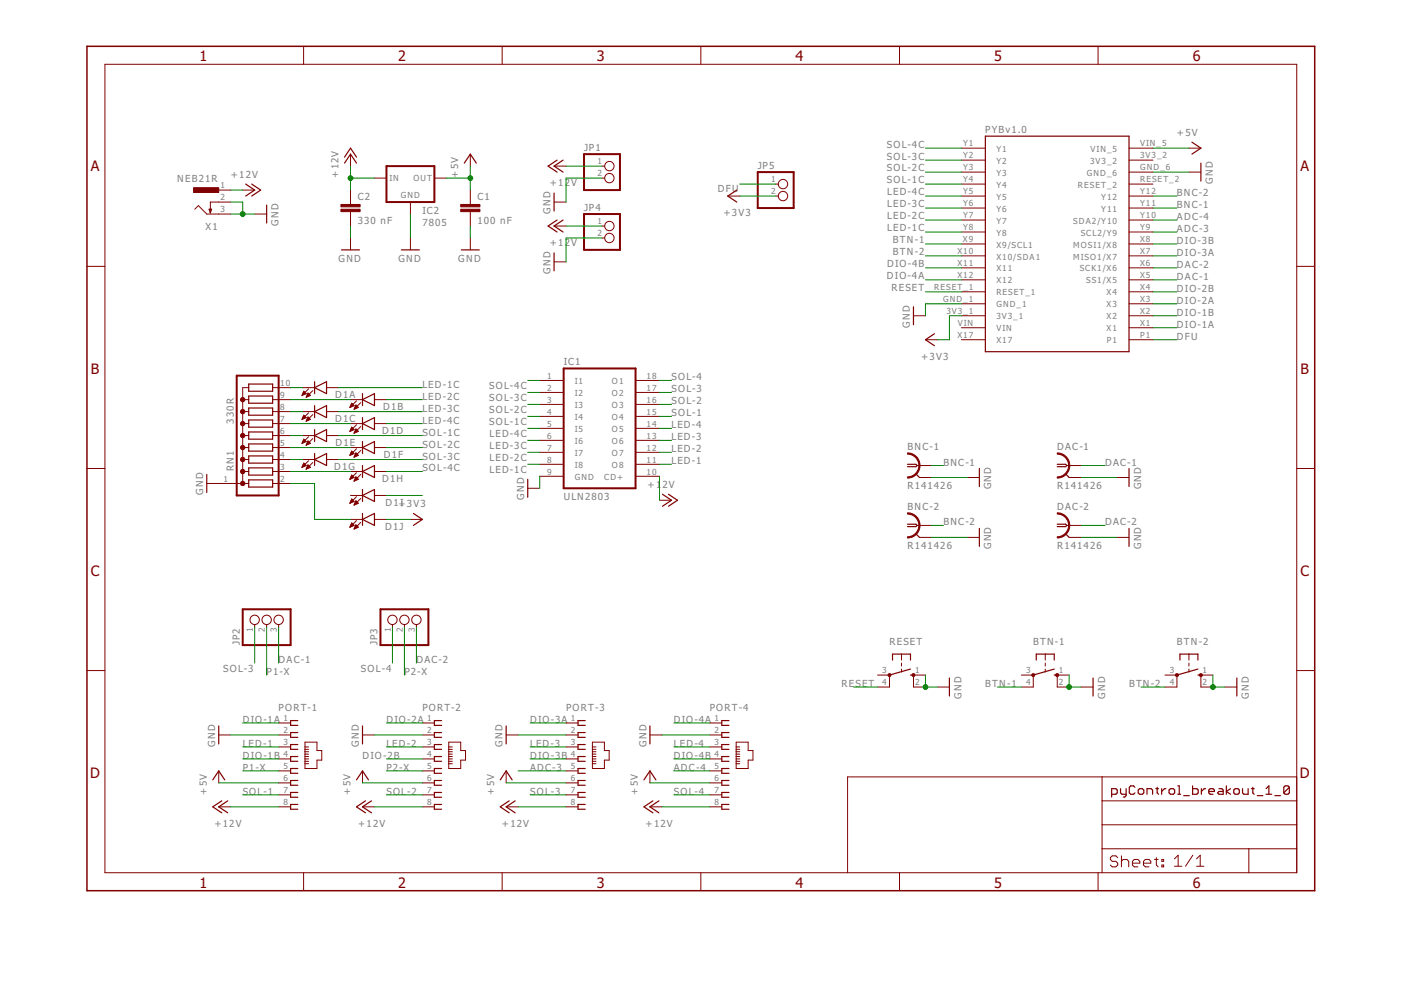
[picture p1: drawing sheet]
<svg xmlns="http://www.w3.org/2000/svg" width="297mm" height="210mm" viewBox="0 0 297 210" stroke-linecap="round" stroke-linejoin="round" font-family="sans-serif">
<g fill="none" stroke="#800000" stroke-width=".25">
<path d="M52.1 39l1.9 1.3-1.9 1.3M53.4 39l1.9 1.3-1.9 1.3M73 34.6l1.3-1.9 1.3 1.9M73 33.3l1.3-1.9 1.3 1.9M98.4 34.6l1.3-1.9 1.3 1.9M118.1 34l-1.9 1.2 1.9 1.3M119.4 34l-1.9 1.2 1.9 1.3M208.9 28.9h30.5v45.7h-30.5zM252.7 30.1l1.9 1.3-1.9 1.3M254.6 34.6v3.8M44.3 44.4h.6l-.3 .7zM56.5 43.5v3.8"/>
<path d="M72.4 53h3.8M85.1 53h3.8M97.8 53h3.8M117.5 40.9v3.8M117.5 53.6v3.8M118.1 46.7l-1.9 1.2 1.9 1.3M119.4 46.7l-1.9 1.2 1.9 1.3M156.2 40.3l-1.9 1.3 1.9 1.2M193.7 65v3.9M198.1 70.8l-1.9 1.2 1.9 1.3M52.7 81.4h5.1v1.6h-5.1zM52.7 84h5.1v1.5h-5.1z"/>
<path d="M52.7 86.5h5.1v1.5h-5.1zM52.7 89h5.1v1.6h-5.1zM52.7 91.6h5.1v1.5h-5.1zM52.7 94.1h5.1v1.6h-5.1zM52.7 96.7h5.1v1.5h-5.1zM52.7 99.2h5.1v1.5h-5.1zM66.7 82.2l2.5-1.3v2.6zM66.7 80.9v2.6M66.7 86v2.5M66.7 91.1v2.5M66.7 96.2v2.5M66.7 87.3l2.5-1.3v2.5z"/>
<path d="M66.7 92.4l2.5-1.3v2.5zM66.7 97.4l2.5-1.2v2.5zM76.9 84.7l2.5-1.2v2.5zM76.9 83.5v2.5M76.9 88.5v2.6M76.9 93.6v2.6M76.9 98.7v2.5M76.9 89.8l2.5-1.3v2.6zM76.9 94.9l2.5-1.3v2.6zM76.9 100l2.5-1.3v2.5zM192.4 98.4h1.8l.2 .3-.2 .3h-1.8M207.6 99.3v3.8"/>
<path d="M224.2 98.4h1.7l.3 .3-.3 .3h-1.7M239.4 99.3v3.8M43.8 100.6v3.8M52.7 101.7h5.1v1.6h-5.1zM76.9 103.8v2.5M76.9 108.9v2.5M76.9 105.1l2.5-1.3v2.5zM76.9 110.1l2.5-1.2v2.5zM87.7 108.9l1.9 1.2-1.9 1.3M111.9 101.6v3.8M140.5 104.8l1.9 1.3-1.9 1.2M141.7 104.8l1.9 1.3-1.9 1.2"/>
<path d="M192.4 111.1h1.8l.2 .3-.2 .3h-1.8M194.2 100.5l.7 .7M194.2 113.2l.7 .7M207.6 112v3.8M224.2 111.1h1.7l.3 .3-.3 .3h-1.7M225.9 100.5l.8 .7M225.9 113.2l.8 .7M239.4 112v3.8M189.2 140v-1.3h3.8v1.3M219.7 140v-1.3h3.8v1.3M250.2 140v-1.3h3.8v1.3M46.4 153.9v3.8"/>
<path d="M63.1 152.8h-1.5v1h1.5M63.1 155.3h-1.5v1h1.5M63.1 157.9h-1.5v1h1.5M76.9 153.9v3.8M93.6 152.8h-1.5v1h1.5M93.6 155.3h-1.5v1h1.5M93.6 157.9h-1.5v1h1.5M107.3 153.9v3.8M124.1 152.8h-1.5v1h1.5M124.1 155.3h-1.5v1h1.5M124.1 157.9h-1.5v1h1.5M137.8 153.9v3.8"/>
<path d="M154.6 152.8h-1.6v1h1.6M154.6 155.3h-1.6v1h1.6M154.6 157.9h-1.6v1h1.6M193 143.1h.7M193 141.9l-4.4 1.2M201.3 143.8v3.8M223.5 143.1h.7M223.5 141.9l-4.4 1.2M231.8 143.8v3.8M254 143.1h.6M254 141.9l-4.5 1.2M262.2 143.8v3.8"/>
<path d="M45.1 165.4l1.3-2 1.2 2M47 169.8l-1.9 1.3 1.9 1.2M48.3 169.8l-1.9 1.3 1.9 1.2M63.1 160.4h-1.5v1h1.5M63.1 162.9h-1.5v1.1h1.5M63.1 165.5h-1.5v1h1.5M63.1 168h-1.5v1h1.5M63.1 170.6h-1.5v1h1.5M75.6 165.4l1.3-2 1.2 2M77.5 169.8l-1.9 1.3 1.9 1.2M78.8 169.8l-1.9 1.3 1.9 1.2M93.6 160.4h-1.5v1h1.5"/>
<path d="M93.6 162.9h-1.5v1.1h1.5M93.6 165.5h-1.5v1h1.5M93.6 168h-1.5v1h1.5M93.6 170.6h-1.5v1h1.5M106.1 165.4l1.2-2 1.3 2M107.9 169.8l-1.8 1.3 1.8 1.2M109.2 169.8l-1.9 1.3 1.9 1.2M124.1 160.4h-1.5v1h1.5M124.1 162.9h-1.5v1.1h1.5M124.1 165.5h-1.5v1h1.5M124.1 168h-1.5v1h1.5M124.1 170.6h-1.5v1h1.5"/>
<path d="M136.5 165.4l1.3-2 1.3 2M138.4 169.8l-1.9 1.3 1.9 1.2M139.7 169.8l-1.9 1.3 1.9 1.2M154.6 160.4h-1.6v1h1.6M154.6 162.9h-1.6v1.1h1.6M154.6 165.5h-1.6v1h1.6M154.6 168h-1.6v1h1.6M154.6 170.6h-1.6v1h1.6M235.7 168.4h.9l.3-.3v-.6l-.3-.3h-.9v1.8M237.6 167.2v.9l.3 .3h.9M238.8 167.2v1.5l-.3 .3h-.3M240.6 166.9l-.3-.3h-.6l-.3 .3v1.2l.3 .3h.6l.3-.3"/>
<path d="M241.6 167.2h.6l.3 .3v.6l-.3 .3h-.6l-.3-.3v-.6zM243.2 168.4v-1.2h.9l.3 .3v.9M245 167.2h.6M245.3 166.9v1.2l.3 .3M246.3 167.2v1.2M247.2 167.2h-.3l-.6 .6M248.2 167.2h.6l.2 .3v.6l-.2 .3h-.6l-.3-.3v-.6zM249.7 168.4h.6M249.7 166.6h.3v1.8M251 168.7h1.2M252.9 166.6v1.8h.8l.3-.3v-.6l-.3-.3h-.8M254.7 167.2v1.2"/>
<path d="M255.6 167.2h-.3l-.6 .6M256.3 167.8h1.2v-.3l-.3-.3h-.6l-.3 .3v.6l.3 .3h.6M258.4 167.2h.6l.3 .3v.9h-.9l-.3-.3 .3-.3h.9M260 166.6v1.8M260.9 167.2l-.9 .6 .9 .6M261.9 167.2h.6l.3 .3v.6l-.3 .3h-.6l-.3-.3v-.6zM263.4 167.2v.9l.3 .3h.9v-1.2M265.3 167.2h.6M265.6 166.9v1.2l.3 .3M266.6 168.7h1.2M268.4 168.4h1.2M268.4 167.2l.6-.6v1.8"/>
<path d="M270.3 168.7h1.2M273.4 166.9v1.2l-.3 .3h-.6l-.3-.3M273.4 166.9l-.3-.3h-.6l-.3 .3v1.2M273.4 166.9l-1.2 1.2"/>
</g>
<g fill="none" stroke="#800000" stroke-width=".21">
<path d="M22.2 13.6h252.7v171.4h-252.7zM64.4 9.8v3.8M106.5 9.8v3.8M148.6 9.8v3.8M190.7 9.8v3.8M232.8 9.8v3.8M74.3 32.7v2.5M79.4 37.8h2.5M92.1 37.8h2.5M99.7 32.7v2.5M117.5 35.2h2.5M127.6 37.8h.6"/>
<path d="M127.6 35.2h.6M164.5 39h.5M203.8 31.4h5.1M203.8 36.5h5.1M203.8 39h5.1M203.8 34h5.1M239.4 31.4h5.1M239.4 36.5h5.1M239.4 39h5.1M239.4 34h5.1M252.1 31.4h2.5M252.1 36.5h2.5"/>
<path d="M18.4 56.5h3.8M41.3 44.4l.8-.8 1.7 1.8h5.1M46.4 40.3h2.5M48.9 42.8h-4.3v2.3M51.5 40.3h2.5M54 45.4h2.5M74.3 40.3v3M74.3 44.9v3M74.3 50.5v2.5M87 42.8v2.6M87 50.5v2.5M99.7 40.3v3"/>
<path d="M99.7 44.9v3M99.7 50.5v2.5M117.5 42.8h2.5M117.5 47.9h2.5M117.5 55.5h2.5M127.6 47.9h.6M127.6 50.5h.6M154.3 41.6h2.5M164.5 41.6h.5M203.8 41.6h5.1M203.8 46.7h5.1M203.8 49.2h5.1"/>
<path d="M203.8 51.7h5.1M203.8 54.3h5.1M203.8 56.8h5.1M203.8 59.3h5.1M203.8 44.1h5.1M239.4 41.6h5.1M239.4 46.7h5.1M239.4 49.2h5.1M239.4 51.7h5.1M239.4 54.3h5.1M239.4 56.8h5.1M239.4 59.3h5.1"/>
<path d="M239.4 44.1h5.1M274.9 56.5h3.8M193.7 67h2.5M196.2 72h2.6M203.8 67h5.1M203.8 72h5.1M203.8 61.9h5.1M203.8 64.4h5.1M203.8 69.5h5.1M239.4 67h5.1M239.4 72h5.1M239.4 61.9h5.1"/>
<path d="M239.4 64.4h5.1M239.4 69.5h5.1M18.4 99.3h3.8M51.5 84.7h1.2M51.5 87.3h1.2M51.5 89.8h1.2M51.5 92.4h1.2M51.5 94.9h1.2M51.5 97.4h1.2M51.5 100h1.2M52.7 82.2h-1.2v20.3M57.8 82.2h3.8"/>
<path d="M57.8 84.7h3.8M57.8 87.3h3.8M57.8 89.8h3.8M57.8 92.4h3.8M57.8 94.9h3.8M57.8 97.4h3.8M57.8 100h3.8M64 99.1h.1M64.1 83.8h.1M64.1 88.8h.2M64.1 93.9h.2M64.1 99h.2"/>
<path d="M64.1 83.6h.4M64.1 88.7h.4M64.1 93.8h.5M64.1 98.8h.5M64.2 82.2h2.5M64.2 83.5h.6M64.2 87.3h2.5M64.2 92.4h2.5M64.2 97.4h2.5M64.2 98.7h.7M64.2 88.6h.6M64.2 93.6h.7"/>
<path d="M64.2 83.4h.7M64.2 88.5h.6M64.2 93.5h.6M64.2 98.6h.6M64.3 83.3h.4M64.3 88.3h.4M64.3 93.4h.4M64.3 98.5h.4M64.3 83.2h.3M64.3 88.2h.3M64.3 93.3h.3M64.3 98.4h.3"/>
<path d="M64.4 83h.1M64.4 88.1h.1M64.4 93.2h.1M64.4 98.2h.1M64.4 83l.5 .5-.9 .3zM64.4 88l.5 .5-.9 .4zM64.4 93.1l.5 .5-.9 .4zM64.4 98.2l-.4 .9M64.4 98.2l.5 .5-.9 .4M64.9 94.4h.1M64.9 99.4h.1M65 84.1h.2"/>
<path d="M65 89.2h.2M65 94.3h.2M65 99.3h.3M65 84h.4M65 89.1h.5M65 94.1h.5M65 99.2h.5M65.1 83.9h.6M65.1 88.9h.6M65.1 94h.7M65.1 99.1h.7M65.1 83.8h.6"/>
<path d="M65.1 88.8h.6M65.1 93.9h.6M65.1 99h.6M65.2 83.6h.4M65.2 88.7h.4M65.2 93.8h.4M65.2 98.8h.4M65.2 83.5h.3M65.2 88.6h.3M65.2 98.7h.2M65.2 93.6h.2M65.3 83.4h.1"/>
<path d="M65.3 88.5h.1M65.3 93.5h.1M65.3 98.6h.1M65.3 83.3l.5 .5-.9 .4zM65.3 88.4l.5 .5-.9 .4zM65.3 93.5l.5 .5-.9 .4zM65.3 98.6l-.4 .9M65.3 98.6l.5 .5M65.4 82.4l-1.4 1.4M65.4 87.5l-1.4 1.4M65.4 92.6l-1.4 1.4M65.4 97.7l-1.4 1.4"/>
<path d="M65.8 99.1l-.9 .4M66.3 82.8l-1.4 1.4M66.3 87.9l-1.4 1.4M66.3 93l-1.4 1.4M66.3 98.1l-1.4 1.4M69.2 82.2h2.6M69.2 87.3h2.6M69.2 92.4h2.6M69.2 97.4h2.6M74.2 86.3h.2M74.2 91.4h.2M74.2 96.4h.3"/>
<path d="M74.3 86.2h.4M74.3 91.2h.4M74.3 96.3h.4M74.3 84.7h2.6M74.3 86h.7M74.3 89.8h2.6M74.3 94.9h2.6M74.3 100h2.6M74.3 91.1h.7M74.3 96.2h.7M74.4 85.9h.6M74.4 91h.6"/>
<path d="M74.4 96.1h.6M74.4 85.8h.5M74.4 90.9h.5M74.4 95.9h.4M74.5 85.7h.3M74.5 90.8h.2M74.5 95.8h.2M74.5 85.6h.1M74.5 90.6h.1M74.5 95.7h.1M74.6 85.5l.5 .5-.9 .4zM74.6 90.6l.5 .5-.9 .4z"/>
<path d="M74.6 95.7l.5 .5-.9 .3zM75.1 91.8h.1M75.1 96.9h.1M75.1 86.7h.2M75.1 91.7h.3M75.1 96.8h.3M75.2 86.5h.4M75.2 91.6h.4M75.2 96.7h.5M75.2 86.4h.7M75.2 91.5h.7M75.2 96.5h.7"/>
<path d="M75.3 86.3h.6M75.3 91.4h.6M75.3 96.4h.5M75.3 86.2h.5M75.3 91.2h.4M75.3 96.3h.4M75.4 86h.2M75.4 91.1h.2M75.4 96.2h.2M75.4 85.9h.1M75.4 91h.1M75.4 96.1h.1"/>
<path d="M75.5 85.9l.5 .5-.9 .4zM75.5 91l.5 .5-.9 .3zM75.5 96l-.4 .9M75.5 96l.5 .5M75.6 85l-1.4 1.4M75.6 90.1l-1.4 1.4M75.6 95.1l-1.4 1.4M76 96.5l-.9 .4M76.5 85.4l-1.4 1.4M76.5 90.4l-1.4 1.4M76.5 95.5l-1.4 1.4M79.4 84.7h2.5"/>
<path d="M79.4 89.8h2.5M79.4 94.9h2.5M79.4 100h2.5M114.4 90.8h5.1M114.4 80.7h5.1M114.4 83.2h5.1M114.4 85.7h5.1M114.4 88.3h5.1M114.4 93.4h5.1M114.4 95.9h5.1M114.4 98.4h5.1M134.7 90.8h5.1"/>
<path d="M134.7 80.7h5.1M134.7 83.2h5.1M134.7 85.7h5.1M134.7 88.3h5.1M134.7 93.4h5.1M134.7 95.9h5.1M134.7 98.4h5.1M194.4 98.7h3.1M226.2 98.7h3M274.9 99.3h3.8M43.8 102.5h8.9M57.8 102.5h3.8"/>
<path d="M74.2 101.6h.1M74.2 106.7h.1M74.2 111.7h.1M74.2 101.5h.3M74.3 106.6h.2M74.3 111.6h.2M74.3 101.4h.5M74.3 106.4h.5M74.3 111.5h.5M74.3 105.1h2.6M74.3 110.1h2.6M74.3 101.2h.8"/>
<path d="M74.4 106.3h.7M74.4 111.4h.7M74.4 101.1h.6M74.4 106.2h.6M74.4 111.3h.5M74.4 101h.4M74.4 106.1h.4M74.5 111.1h.3M74.5 100.9h.2M74.5 106h.2M74.5 111h.2M74.5 100.8h.1"/>
<path d="M74.5 105.8h.1M74.6 110.9l-.4 .9M74.6 110.9l.5 .5-.9 .4M74.6 110.9h.1M75.1 101.2l-.5-.5-.4 .9M75.1 101.2l-.9 .4M75.1 102h.1M75.1 106.3l-.5-.5-.4 .9M75.1 106.3l-.9 .4M75.1 107h.1M75.1 112.1h.1M75.1 101.9h.3"/>
<path d="M75.1 106.9h.4M75.1 112h.4M75.2 101.7h.5M75.2 106.8h.5M75.2 111.9h.6M75.2 101.6h.7M75.2 106.7h.7M75.2 111.7h.7M75.3 101.5h.5M75.3 106.6h.5M75.3 111.6h.5M75.4 101.4h.3"/>
<path d="M75.4 106.4h.3M75.4 111.5h.3M75.4 101.2h.2M75.4 106.3h.2M75.4 111.4h.2M75.4 101.1h.1M75.5 101.1l-.4 .9M75.5 101.1l.5 .5M75.5 106.2h.1M75.5 106.2l-.4 .9M75.5 106.2l.5 .5M75.5 111.3l.5 .5-.9 .4z"/>
<path d="M75.6 100.2l-1.4 1.4M75.6 105.3l-1.4 1.4M75.6 110.4l-1.4 1.4M76 101.6l-.9 .4M76 106.7l-.9 .4M76.5 100.6l-1.4 1.4M76.5 105.7l-1.4 1.4M76.5 110.8l-1.4 1.4M79.4 105.1h2.5M79.4 110.1h2.5M87 110.1h2.6M111.9 103.5h2.5"/>
<path d="M114.4 101h5.1M134.7 101h5.1M139.8 106.1h2.6M194.4 111.4h3.1M194.9 101.2h2.6M194.9 113.9h2.6M205.1 101.2h2.5M205.1 113.9h2.5M226.2 111.4h3M226.7 101.2h2.5M226.7 113.9h2.5M236.8 101.2h2.6"/>
<path d="M236.8 113.9h2.6M54 132.4v.6M56.5 132.4v.6M59.1 132.4v.6M83.2 132.4v.6M85.7 132.4v.6M88.3 132.4v.6M191.1 138.7v1.3M221.6 138.7v1.3M252.1 138.7v1.3M18.4 142.2h3.8M46.4 155.8h2.5"/>
<path d="M59.1 158.4h2.5M59.1 153.3h2.5M59.1 155.8h2.5M64.7 157.4h2.5v1.7h1v2.1h-1v1.7h-2.5zM64.7 158.4h.7M64.7 158.9h.7M64.7 159.4h.7M64.7 159.9h.7M76.9 155.8h2.5M89.6 158.4h2.5M89.6 153.3h2.5M89.6 155.8h2.5"/>
<path d="M95.1 157.4h2.6v1.7h1v2.1h-1v1.7h-2.6zM95.1 158.4h.8M95.1 158.9h.8M95.1 159.4h.8M95.1 159.9h.8M107.3 155.8h2.6M120 158.4h2.6M120 153.3h2.6M120 155.8h2.6M125.6 157.4h2.5v1.7h1.1v2.1h-1.1v1.7h-2.5zM125.6 158.4h.8M125.6 158.9h.8"/>
<path d="M125.6 159.4h.8M125.6 159.9h.8M137.8 155.8h2.5M150.5 158.4h2.5M150.5 153.3h2.5M150.5 155.8h2.5M156.1 157.4h2.5v1.7h1v2.1h-1v1.7h-2.5zM156.1 158.4h.7M156.1 158.9h.7M156.1 159.4h.7M156.1 159.9h.7M186.1 143.1h2.5v2.6h-2.5"/>
<path d="M191.1 140.6v.6M191.1 141.9v.6M196.2 143.1h-2.5v2.6h2.5M198.8 145.7h2.5M216.5 143.1h2.6v2.6h-2.6M221.6 140.6v.6M221.6 141.9v.6M226.7 143.1h-2.5v2.6h2.5M229.2 145.7h2.6M247 143.1h2.5v2.6h-2.5M252.1 140.6v.6M252.1 141.9v.6"/>
<path d="M257.2 143.1h-2.6v2.6h2.6M259.7 145.7h2.5M274.9 142.2h3.8M46.4 171.1h2.5M46.4 163.4v2.6M59.1 160.9h2.5M59.1 163.4h2.5M59.1 166h2.5M59.1 168.5h2.5M59.1 171.1h2.5M64.7 160.4h.7M64.7 160.9h.7"/>
<path d="M64.7 161.4h.7M64.7 161.9h.7M76.9 171.1h2.5M76.9 163.4v2.6M89.6 160.9h2.5M89.6 163.4h2.5M89.6 166h2.5M89.6 168.5h2.5M89.6 171.1h2.5M95.1 160.4h.8M95.1 160.9h.8M95.1 161.4h.8"/>
<path d="M95.1 161.9h.8M107.3 171.1h2.6M107.3 163.4v2.6M120 160.9h2.6M120 163.4h2.6M120 166h2.6M120 168.5h2.6M120 171.1h2.6M125.6 160.4h.8M125.6 160.9h.8M125.6 161.4h.8M125.6 161.9h.8"/>
<path d="M137.8 171.1h2.5M137.8 163.4v2.6M150.5 160.9h2.5M150.5 163.4h2.5M150.5 166h2.5M150.5 168.5h2.5M150.5 171.1h2.5M156.1 160.4h.7M156.1 160.9h.7M156.1 161.4h.7M156.1 161.9h.7M233.7 180h41.2"/>
<path d="M233.7 164.7v20.3M233.7 174.9h41.2M233.7 169.8h41.2M264.8 180v5M274.9 164.7h-95.2v20.3M64.4 185v3.8M106.5 185v3.8M148.6 185v3.8M190.7 185v3.8M232.8 185v3.8M237 181.8l-.4-.3h-.8l-.4 .3v.4l.4 .4h.8l.4 .4v.4l-.4 .4h-.8l-.4-.4M237.8 181.5v2.3"/>
<path d="M237.8 182.6l.3-.4h.8l.4 .4v1.2M240.1 183h1.6v-.4l-.4-.4h-.8l-.4 .4v.8l.4 .4h.8M242.4 183h1.6v-.4l-.4-.4h-.8l-.4 .4v.8l.4 .4h.8M244.8 182.2h.8M245.2 181.8v1.6l.4 .4M246.3 182.2h.4v.4h-.4zM246.3 183.4h.4v.4h-.4zM249 182.1l.8-.8v2.4M249 183.7h1.6M252.9 181.3l-1.5 2.4M253.7 183.7h1.5M253.7 182.1l.8-.8v2.4"/>
<circle cx="129.2" cy="35.2" r=".99"/>
<circle cx="129.2" cy="37.8" r=".99"/>
<circle cx="166" cy="39" r=".99"/>
<circle cx="129.2" cy="47.9" r=".99"/>
<circle cx="129.2" cy="50.5" r=".99"/>
<circle cx="166" cy="41.6" r=".99"/>
<circle cx="54" cy="131.4" r=".99"/>
<circle cx="56.5" cy="131.4" r=".99"/>
<circle cx="59.1" cy="131.4" r=".99"/>
<circle cx="83.2" cy="131.4" r=".99"/>
<circle cx="85.7" cy="131.4" r=".99"/>
<circle cx="88.3" cy="131.4" r=".99"/>
</g>
<g fill="#800000" stroke="#800000" stroke-width=".21">
<path d="M192.4 96a2.67 2.67 0 0 1 2.7 2.7 2.67 2.67 0 0 1-2.7 2.7v-.3a2.41 2.41 0 0 0 2.4-2.4 2.41 2.41 0 0 0-2.4-2.4z" fill-rule="evenodd"/>
<path d="M192.4 108.7a2.67 2.67 0 0 1 2.7 2.7 2.67 2.67 0 0 1-2.7 2.7v-.3a2.41 2.41 0 0 0 2.4-2.4 2.41 2.41 0 0 0-2.4-2.4z" fill-rule="evenodd"/>
<path d="M223.9 142.9h.5v.5h-.5z" fill-rule="evenodd"/>
<path d="M51.1 84.5a.47 .47 0 0 1 .7-.1 .47 .47 0 0 1-.2 .8 .47 .47 0 0 1-.6-.5l.5 .1-.5-.1z" fill-rule="evenodd"/>
<path d="M51.1 87a.47 .47 0 0 1 .7 0 .47 .47 0 0 1-.2 .7 .47 .47 0 0 1-.6-.4h.5h-.5z" fill-rule="evenodd"/>
<path d="M51.1 89.6a.47 .47 0 0 1 .7-.1 .47 .47 0 0 1-.2 .8 .47 .47 0 0 1-.6-.5h.5h-.5z" fill-rule="evenodd"/>
<path d="M51.1 92.1a.47 .47 0 0 1 .7 0 .47 .47 0 0 1-.2 .7 .47 .47 0 0 1-.6-.4h.5h-.5z" fill-rule="evenodd"/>
<path d="M51.1 94.7a.47 .47 0 0 1 .7-.1 .47 .47 0 0 1-.2 .7 .47 .47 0 0 1-.6-.4h.5h-.5z" fill-rule="evenodd"/>
<path d="M51.1 97.2a.47 .47 0 0 1 .7-.1 .47 .47 0 0 1-.2 .8 .47 .47 0 0 1-.6-.5l.5 .1-.5-.1z" fill-rule="evenodd"/>
<path d="M51.1 99.7a.47 .47 0 0 1 .7 0 .47 .47 0 0 1-.2 .7 .47 .47 0 0 1-.6-.4h.5h-.5z" fill-rule="evenodd"/>
<path d="M51.1 102.3a.47 .47 0 0 1 .7-.1 .47 .47 0 0 1-.2 .8 .47 .47 0 0 1-.6-.5h.5h-.5z" fill-rule="evenodd"/>
<path d="M224.2 96a2.67 2.67 0 0 1 2.6 2.7 2.67 2.67 0 0 1-2.6 2.7v-.3a2.41 2.41 0 0 0 2.4-2.4 2.41 2.41 0 0 0-2.4-2.4z" fill-rule="evenodd"/>
<path d="M224.2 108.7a2.67 2.67 0 0 1 2.6 2.7 2.67 2.67 0 0 1-2.6 2.7v-.3a2.41 2.41 0 0 0 2.4-2.4 2.41 2.41 0 0 0-2.4-2.4z" fill-rule="evenodd"/>
<circle cx="219.1" cy="143.1" r=".33"/>
<circle cx="249.5" cy="143.1" r=".32"/>
<circle cx="254.6" cy="143.1" r=".32"/>
<circle cx="188.6" cy="143.1" r=".33"/>
<circle cx="193.7" cy="143.1" r=".33"/>
</g>
<g fill="#800000" stroke="#800000" stroke-width=".21">
<path d="M97.7 44.4h4v.5h-4z"/>
<path d="M97.7 43.3h4v.6h-4z"/>
<path d="M72.3 44.4h4v.5h-4z"/>
<path d="M72.3 43.3h4v.6h-4z"/>
<path d="M41 39.8h5.4v1h-5.4z"/>
</g>
<path d="M81.9 35.2h10.2v7.6h-10.2zM123.8 32.7h7.6v7.6h-7.6zM160.7 36.5h7.6v7.6h-7.6zM123.8 45.4h7.6v7.6h-7.6zM50.2 79.7h8.9v25.4h-8.9zM119.5 78.1h15.2v25.4h-15.2zM51.5 129.2h10.1v7.6h-10.1zM80.7 129.2h10.1v7.6h-10.1z" fill="none" stroke="#800000" stroke-width=".42"/>
<path d="M18.4 9.8h260.3v179h-260.3z" fill="none" stroke="#800000" stroke-width=".32"/>
<g fill="none" stroke="#008000" stroke-width=".21">
<path d="M74.3 37.8h5.1M74.3 35.2v5.1M94.6 37.8h5.1M99.7 35.2v5.1M120 35.2h7.6M127.6 37.8h-7.6v5M156.8 39h7.7M196.2 36.5h7.6M196.2 31.4h7.6M196.2 34h7.6M196.2 39h7.6M244.5 36.5h7.6"/>
<path d="M244.5 31.4h7.6M48.9 40.3h2.6M48.9 42.8h2.6v2.6M48.9 45.4h5.1M74.3 47.9v2.6M87 45.4v5.1M99.7 47.9v2.6M120 47.9h7.6M127.6 50.5h-7.6v5M156.8 41.6h7.7M196.2 41.6h7.6M196.2 44.1h7.6"/>
<path d="M196.2 46.7h7.6M196.2 49.2h7.6M196.2 59.3h7.6M196.2 54.3h7.6M196.2 51.7h7.6M196.2 56.8h7.6M244.5 41.6h5M244.5 44.1h5M244.5 46.7h5M244.5 49.2h5M244.5 59.3h5M244.5 54.3h5"/>
<path d="M244.5 51.7h5M244.5 56.8h5M196.2 61.9h7.6M203.8 64.4h-7.6v2.6M203.8 67h-2.5v5h-2.5M244.5 64.4h5M244.5 61.9h5M244.5 69.5h5M244.5 67h5M244.5 72h5M61.6 82.2h2.6M61.6 84.7h12.7"/>
<path d="M61.6 87.3h2.6M61.6 89.8h12.7M61.6 92.4h2.6M61.6 94.9h12.7M61.6 97.4h2.6M61.6 100h12.7M71.8 82.2h17.8M71.8 87.3h17.8M71.8 92.4h17.8M71.8 97.4h17.8M81.9 84.7h7.7M81.9 89.8h7.7"/>
<path d="M81.9 94.9h7.7M81.9 100h7.7M111.9 98.4h2.5M111.9 95.9h2.5M111.9 93.4h2.5M111.9 90.8h2.5M111.9 85.7h2.5M111.9 83.2h2.5M111.9 80.7h2.5M111.9 88.3h2.5M139.8 98.4h2.6M139.8 95.9h2.6"/>
<path d="M139.8 93.4h2.6M139.8 90.8h2.6M139.8 85.7h2.6M139.8 83.2h2.6M139.8 80.7h2.6M139.8 88.3h2.6M197.5 98.7h2.5M229.2 98.7h5.1M61.6 102.5h5.1v7.6h7.6M81.9 105.1h7.7M81.9 110.1h5.1M114.4 101v2.5"/>
<path d="M139.8 101v5.1M197.5 101.2h7.6M197.5 113.9h7.6M197.5 111.4h2.5M229.2 101.2h7.6M229.2 113.9h7.6M229.2 111.4h5.1M54 133v7.6M56.5 133v10.1M59.1 133v7.6M83.2 133v7.6M85.7 133v10.1"/>
<path d="M88.3 133v7.6M48.9 155.8h10.2M51.5 158.4h7.6M51.5 153.3h7.6M79.4 155.8h10.2M81.9 158.4h7.7M81.9 153.3h7.7M109.9 155.8h10.1M112.4 158.4h7.6M112.4 153.3h7.6M140.3 155.8h10.2M142.9 158.4h7.6"/>
<path d="M142.9 153.3h7.6M181 145.7h5.1M196.2 143.1v2.6h2.6M211.5 145.7h5M226.7 143.1v2.6h2.5M241.9 145.7h5.1M257.2 143.1v2.6h2.5M46.4 166h12.7M48.9 171.1h10.2M51.5 168.5h7.6M51.5 160.9h7.6M51.5 163.4h7.6"/>
<path d="M76.9 166h12.7M79.4 171.1h10.2M81.9 168.5h7.7M81.9 160.9h7.7M81.9 163.4h7.7M107.3 166h12.7M109.9 171.1h10.1M109.9 163.4h10.1M112.4 168.5h7.6M112.4 160.9h7.6M137.8 166h12.7M140.3 171.1h10.2"/>
<path d="M142.9 168.5h7.6M142.9 160.9h7.6M142.9 163.4h7.6"/>
</g>
<g fill="#008000" stroke="#008000" stroke-width=".21">
<circle cx="74.3" cy="37.8" r=".51"/>
<circle cx="226.7" cy="145.7" r=".51"/>
<circle cx="257.2" cy="145.7" r=".51"/>
<circle cx="196.2" cy="145.7" r=".51"/>
<circle cx="51.5" cy="45.4" r=".51"/>
<circle cx="99.7" cy="37.8" r=".51"/>
</g>
<g font-size="3.7" fill="#800000">
<text x="42.3" y="13">1</text>
<text x="84.4" y="13">2</text>
<text x="126.5" y="13">3</text>
<text x="168.7" y="13">4</text>
<text x="210.8" y="13">5</text>
<text x="252.9" y="13">6</text>
<text x="19.2" y="36.3">A</text>
<text x="275.7" y="36.3">A</text>
<text x="19.3" y="79.2">B</text>
<text x="275.8" y="79.2">B</text>
<text x="19.2" y="122.1">C</text>
<text x="275.7" y="122.1">C</text>
<text x="19.1" y="164.9">D</text>
<text x="275.6" y="164.9">D</text>
<text x="42.3" y="188.2">1</text>
<text x="84.4" y="188.2">2</text>
<text x="126.5" y="188.2">3</text>
<text x="168.7" y="188.2">4</text>
<text x="210.8" y="188.2">5</text>
<text x="252.9" y="188.2">6</text>
</g>
<g font-size="2.5" fill="#808080">
<text x="208.9" y="28.1">PYBv1.0</text>
<text x="249.5" y="28.9">+5V</text>
<text x="123.8" y="32">JP1</text>
<text x="160.7" y="35.8">JP5</text>
<text x="188" y="31.3">SOL-4C</text>
<text x="188" y="33.8">SOL-3C</text>
<text x="37.6" y="38.5">NEB21R</text>
<text x="48.9" y="37.8">+12V</text>
<text x="71.8" y="37.8" transform="rotate(-90 71.8 37.8)">+12V</text>
<text x="97.2" y="37.8" transform="rotate(-90 97.2 37.8)">+5V</text>
<text x="116.6" y="39.5">+12V</text>
<text x="152.2" y="40.8">DFU</text>
<text x="188" y="36.4">SOL-2C</text>
<text x="188" y="38.9">SOL-1C</text>
<text x="188.1" y="41.4">LED-4C</text>
<text x="249.5" y="41.6">BNC-2</text>
<text x="257.2" y="39" transform="rotate(-90 257.2 39)">GND</text>
<text x="59.1" y="47.9" transform="rotate(-90 59.1 47.9)">GND</text>
<text x="75.8" y="47.5">330 nF</text>
<text x="75.8" y="42.5">C2</text>
<text x="89.5" y="47.9">7805</text>
<text x="89.5" y="45.4">IC2</text>
<text x="101.2" y="47.5">100 nF</text>
<text x="101.2" y="42.5">C1</text>
<text x="116.7" y="45.3" transform="rotate(-90 116.7 45.3)">GND</text>
<text x="123.8" y="44.7">JP4</text>
<text x="153.4" y="45.9">+3V3</text>
<text x="188.1" y="44">LED-3C</text>
<text x="188.1" y="46.5">LED-2C</text>
<text x="249.5" y="46.6">ADC-4</text>
<text x="249.5" y="44.1">BNC-1</text>
<text x="43.6" y="48.7">X1</text>
<text x="116.6" y="52.2">+12V</text>
<text x="188.1" y="49.1">LED-1C</text>
<text x="189.3" y="51.6">BTN-1</text>
<text x="249.5" y="51.7">DIO-3B</text>
<text x="249.5" y="49.2">ADC-3</text>
<text x="71.8" y="55.5">GND</text>
<text x="84.5" y="55.5">GND</text>
<text x="97.2" y="55.5">GND</text>
<text x="116.7" y="58" transform="rotate(-90 116.7 58)">GND</text>
<text x="188.1" y="59.2">DIO-4A</text>
<text x="188.1" y="56.7">DIO-4B</text>
<text x="189.3" y="54.1">BTN-2</text>
<text x="249.5" y="54.3">DIO-3A</text>
<text x="249.5" y="59.3">DAC-1</text>
<text x="249.5" y="56.8">DAC-2</text>
<text x="189" y="61.8">RESET</text>
<text x="249.5" y="61.9">DIO-2B</text>
<text x="249.5" y="64.4">DIO-2A</text>
<text x="192.9" y="69.5" transform="rotate(-90 192.9 69.5)">GND</text>
<text x="249.5" y="69.5">DIO-1A</text>
<text x="249.5" y="67">DIO-1B</text>
<text x="119.5" y="77.4">IC1</text>
<text x="195.3" y="76.4">+3V3</text>
<text x="249.5" y="72">DFU</text>
<text x="89.5" y="82.2">LED-1C</text>
<text x="103.7" y="82.4">SOL-4C</text>
<text x="142.4" y="83.2">SOL-3</text>
<text x="142.4" y="80.7">SOL-4</text>
<text x="49.6" y="89.8" transform="rotate(-90 49.6 89.8)">330R</text>
<text x="71" y="84.5">D1A</text>
<text x="71" y="89.6">D1C</text>
<text x="81.2" y="87">D1B</text>
<text x="89.5" y="89.8">LED-4C</text>
<text x="89.5" y="87.3">LED-3C</text>
<text x="89.5" y="84.7">LED-2C</text>
<text x="103.7" y="85">SOL-3C</text>
<text x="103.7" y="87.5">SOL-2C</text>
<text x="142.4" y="85.7">SOL-2</text>
<text x="142.4" y="88.3">SOL-1</text>
<text x="71.1" y="94.6">D1E</text>
<text x="81" y="92.1">D1D</text>
<text x="89.5" y="94.9">SOL-2C</text>
<text x="89.5" y="92.4">SOL-1C</text>
<text x="103.7" y="90.1">SOL-1C</text>
<text x="103.8" y="92.6">LED-4C</text>
<text x="103.8" y="95.1">LED-3C</text>
<text x="142.4" y="95.9">LED-2</text>
<text x="142.4" y="93.4">LED-3</text>
<text x="142.4" y="90.8">LED-4</text>
<text x="192.4" y="95.4">BNC-1</text>
<text x="224.1" y="95.4">DAC-1</text>
<text x="49.6" y="100" transform="rotate(-90 49.6 100)">RN1</text>
<text x="70.9" y="99.7">D1G</text>
<text x="81.4" y="97.2">D1F</text>
<text x="89.5" y="100">SOL-4C</text>
<text x="89.5" y="97.4">SOL-3C</text>
<text x="103.8" y="97.7">LED-2C</text>
<text x="103.8" y="100.2">LED-1C</text>
<text x="142.4" y="98.4">LED-1</text>
<text x="200" y="98.7">BNC-1</text>
<text x="234.3" y="98.7">DAC-1</text>
<text x="43.1" y="105" transform="rotate(-90 43.1 105)">GND</text>
<text x="81" y="102.3">D1H</text>
<text x="81.8" y="107.3">D1+3V3</text>
<text x="84.8" y="107.3">I</text>
<text x="111.1" y="106" transform="rotate(-90 111.1 106)">GND</text>
<text x="119.5" y="106.1">ULN2803</text>
<text x="137.3" y="103.5">+1</text>
<text x="140.5" y="103.5">2V</text>
<text x="192.4" y="103.8">R141426</text>
<text x="210.2" y="103.8" transform="rotate(-90 210.2 103.8)">GND</text>
<text x="224.1" y="103.8">R141426</text>
<text x="241.9" y="103.8" transform="rotate(-90 241.9 103.8)">GND</text>
<text x="81.7" y="112.4">D1J</text>
<text x="192.4" y="108.1">BNC-2</text>
<text x="200" y="111.4">BNC-2</text>
<text x="224.1" y="108.1">DAC-2</text>
<text x="234.3" y="111.4">DAC-2</text>
<text x="192.4" y="116.5">R141426</text>
<text x="210.2" y="116.5" transform="rotate(-90 210.2 116.5)">GND</text>
<text x="224.1" y="116.5">R141426</text>
<text x="241.9" y="116.5" transform="rotate(-90 241.9 116.5)">GND</text>
<text x="50.8" y="136.8" transform="rotate(-90 50.8 136.8)">JP2</text>
<text x="80" y="136.8" transform="rotate(-90 80 136.8)">JP3</text>
<text x="188.6" y="136.8">RESET</text>
<text x="219.1" y="136.8">BTN-1</text>
<text x="249.5" y="136.8">BTN-2</text>
<text x="47.3" y="142.4">SOL-3</text>
<text x="56.5" y="143.1">P1-X</text>
<text x="59.1" y="140.6">DAC-1</text>
<text x="76.5" y="142.4">SOL-4</text>
<text x="85.7" y="143.1">P2-X</text>
<text x="88.3" y="140.6">DAC-2</text>
<text x="178.4" y="145.7">RESET</text>
<text x="203.8" y="148.2" transform="rotate(-90 203.8 148.2)">GND</text>
<text x="208.9" y="145.7">BTN-1</text>
<text x="234.3" y="148.2" transform="rotate(-90 234.3 148.2)">GND</text>
<text x="239.4" y="145.7">BTN-2</text>
<text x="264.8" y="148.2" transform="rotate(-90 264.8 148.2)">GND</text>
<text x="51.5" y="153.3">DIO-1A</text>
<text x="59.1" y="150.8">PORT-1</text>
<text x="81.9" y="153.3">DIO-2A</text>
<text x="89.5" y="150.8">PORT-2</text>
<text x="112.4" y="153.3">DIO-3A</text>
<text x="120" y="150.8">PORT-3</text>
<text x="142.9" y="153.3">DIO-4A</text>
<text x="150.5" y="150.8">PORT-4</text>
<text x="45.6" y="158.3" transform="rotate(-90 45.6 158.3)">GND</text>
<text x="51.5" y="158.4">LED-1</text>
<text x="51.5" y="160.9">DIO-1B</text>
<text x="76.1" y="158.3" transform="rotate(-90 76.1 158.3)">GND</text>
<text x="76.9" y="160.9">DIO-2B</text>
<text x="81.9" y="158.4">LED-2</text>
<text x="106.6" y="158.3" transform="rotate(-90 106.6 158.3)">GND</text>
<text x="112.4" y="158.4">LED-3</text>
<text x="112.4" y="160.9">DIO-3B</text>
<text x="137" y="158.3" transform="rotate(-90 137 158.3)">GND</text>
<text x="142.9" y="158.4">LED-4</text>
<text x="142.9" y="160.9">DIO-4B</text>
<text x="51.5" y="163.5">P1-X</text>
<text x="81.9" y="163.5">P2-X</text>
<text x="112.4" y="163.5">ADC-3</text>
<text x="142.9" y="163.5">ADC-4</text>
<text x="43.8" y="168.5" transform="rotate(-90 43.8 168.5)">+5V</text>
<text x="51.5" y="168.5">SOL-1</text>
<text x="74.3" y="168.5" transform="rotate(-90 74.3 168.5)">+5V</text>
<text x="81.9" y="168.5">SOL-2</text>
<text x="104.8" y="168.5" transform="rotate(-90 104.8 168.5)">+5V</text>
<text x="112.4" y="168.5">SOL-3</text>
<text x="135.3" y="168.5" transform="rotate(-90 135.3 168.5)">+5V</text>
<text x="142.9" y="168.5">SOL-4</text>
<text x="45.4" y="175.4">+12V</text>
<text x="75.9" y="175.4">+12V</text>
<text x="106.4" y="175.4">+12V</text>
<text x="136.9" y="175.4">+12V</text>
</g>
<g font-size="2.1" fill="#808080">
<text x="126.7" y="34.9">1</text>
<text x="204.2" y="33.6">Y2</text>
<text x="204.2" y="31.1">Y1</text>
<text x="211.2" y="34.7">Y2</text>
<text x="211.2" y="32.2">Y1</text>
<text x="231.1" y="34.7">3V3_2</text>
<text x="231.2" y="32.2">VIN_5</text>
<text x="241.7" y="31.1">VIN_5</text>
<text x="241.7" y="33.6">3V3_2</text>
<text x="46.7" y="39.9">1</text>
<text x="82.6" y="38.4">IN</text>
<text x="87.6" y="38.4">OUT</text>
<text x="126.7" y="37.4">2</text>
<text x="163.5" y="38.7">1</text>
<text x="163.5" y="41.2">2</text>
<text x="204.2" y="36.1">Y3</text>
<text x="204.2" y="38.7">Y4</text>
<text x="204.2" y="41.2">Y5</text>
<text x="211.2" y="37.2">Y3</text>
<text x="211.2" y="39.8">Y4</text>
<text x="228.5" y="39.8">RESET_2</text>
<text x="230.4" y="37.2">GND_6</text>
<text x="241.7" y="38.7">RESET_2</text>
<text x="241.7" y="41.2">Y12</text>
<text x="241.7" y="36.1">GND_6</text>
<text x="46.7" y="45">3</text>
<text x="46.7" y="42.5">2</text>
<text x="85" y="42.1">GND</text>
<text x="126.7" y="47.6">1</text>
<text x="204.2" y="46.3">Y7</text>
<text x="204.2" y="43.7">Y6</text>
<text x="211.2" y="47.4">Y7</text>
<text x="211.2" y="42.3">Y5</text>
<text x="211.2" y="44.9">Y6</text>
<text x="227.6" y="47.4">SDA2/Y10</text>
<text x="233.5" y="42.3">Y12</text>
<text x="233.5" y="44.9">Y11</text>
<text x="241.7" y="43.7">Y11</text>
<text x="241.7" y="46.3">Y10</text>
<text x="126.7" y="50.1">2</text>
<text x="203" y="53.9">X10</text>
<text x="204.2" y="51.4">X9</text>
<text x="204.2" y="48.8">Y8</text>
<text x="211.2" y="49.9">Y8</text>
<text x="211.2" y="52.5">X9/SCL1</text>
<text x="227.5" y="52.5">MOSI1/X8</text>
<text x="229.1" y="49.9">SCL2/Y9</text>
<text x="241.7" y="53.9">X7</text>
<text x="241.7" y="51.4">X8</text>
<text x="241.7" y="48.8">Y9</text>
<text x="203" y="56.4">X11</text>
<text x="203" y="59">X12</text>
<text x="211.2" y="55">X10/SDA1</text>
<text x="211.2" y="57.6">X11</text>
<text x="227.5" y="55">MISO1/X7</text>
<text x="228.9" y="57.6">SCK1/X6</text>
<text x="241.7" y="56.4">X6</text>
<text x="241.7" y="59">X5</text>
<text x="198.1" y="61.5">RESET_1</text>
<text x="199.9" y="64.1">GND_1</text>
<text x="211.2" y="60.1">X12</text>
<text x="211.2" y="62.6">RESET_1</text>
<text x="211.2" y="65.2">GND_1</text>
<text x="230.3" y="60.1">SS1/X5</text>
<text x="234.6" y="62.6">X4</text>
<text x="234.6" y="65.2">X3</text>
<text x="241.7" y="61.5">X4</text>
<text x="241.7" y="64.1">X3</text>
<text x="200.6" y="66.6">3V3_1</text>
<text x="203" y="71.7">X17</text>
<text x="203.1" y="69.1">VIN</text>
<text x="211.2" y="67.7">3V3_1</text>
<text x="211.2" y="70.3">VIN</text>
<text x="234.6" y="67.7">X2</text>
<text x="234.6" y="70.3">X1</text>
<text x="241.7" y="66.6">X2</text>
<text x="241.7" y="69.1">X1</text>
<text x="241.7" y="71.7">P1</text>
<text x="211.2" y="72.8">X17</text>
<text x="234.7" y="72.8">P1</text>
<text x="59.4" y="81.8">10</text>
<text x="116" y="80.3">1</text>
<text x="116" y="82.9">2</text>
<text x="121.9" y="81.4">I1</text>
<text x="121.9" y="84">I2</text>
<text x="129.7" y="81.4">O1</text>
<text x="129.7" y="84">O2</text>
<text x="137.1" y="80.3">18</text>
<text x="137.1" y="82.9">17</text>
<text x="59.4" y="89.5">7</text>
<text x="59.4" y="86.9">8</text>
<text x="59.4" y="84.4">9</text>
<text x="116" y="85.4">3</text>
<text x="116" y="87.9">4</text>
<text x="121.9" y="86.5">I3</text>
<text x="121.9" y="89">I4</text>
<text x="129.7" y="86.5">O3</text>
<text x="129.7" y="89">O4</text>
<text x="137.1" y="85.4">16</text>
<text x="137.1" y="87.9">15</text>
<text x="59.4" y="94.5">5</text>
<text x="59.4" y="92">6</text>
<text x="116" y="90.5">5</text>
<text x="116" y="93">6</text>
<text x="116" y="95.6">7</text>
<text x="121.9" y="91.6">I5</text>
<text x="121.9" y="94.1">I6</text>
<text x="129.7" y="91.6">O5</text>
<text x="129.7" y="94.1">O6</text>
<text x="137.1" y="90.5">14</text>
<text x="137.1" y="93">13</text>
<text x="137.1" y="95.6">12</text>
<text x="59.4" y="99.6">3</text>
<text x="59.4" y="97.1">4</text>
<text x="116" y="98.1">8</text>
<text x="116" y="100.6">9</text>
<text x="121.9" y="96.7">I7</text>
<text x="121.9" y="99.2">I8</text>
<text x="121.9" y="101.7">GND</text>
<text x="128.1" y="101.7">CD+</text>
<text x="129.7" y="99.2">O8</text>
<text x="129.7" y="96.7">O7</text>
<text x="137.1" y="98.1">11</text>
<text x="137.1" y="100.6">10</text>
<text x="47.4" y="102.2">1</text>
<text x="59.4" y="102.2">2</text>
<text x="53.6" y="133.9" transform="rotate(-90 53.6 133.9)">1</text>
<text x="56.2" y="133.9" transform="rotate(-90 56.2 133.9)">2</text>
<text x="58.7" y="133.9" transform="rotate(-90 58.7 133.9)">3</text>
<text x="82.8" y="133.9" transform="rotate(-90 82.8 133.9)">1</text>
<text x="85.4" y="133.9" transform="rotate(-90 85.4 133.9)">2</text>
<text x="87.9" y="133.9" transform="rotate(-90 87.9 133.9)">3</text>
<text x="187.1" y="142.8">3</text>
<text x="194" y="142.8">1</text>
<text x="217.5" y="142.8">3</text>
<text x="224.5" y="142.8">1</text>
<text x="248" y="142.8">3</text>
<text x="255" y="142.8">1</text>
<text x="187.1" y="145.3">4</text>
<text x="194" y="145.3">2</text>
<text x="217.5" y="145.3">4</text>
<text x="224.5" y="145.3">2</text>
<text x="248" y="145.3">4</text>
<text x="255" y="145.3">2</text>
<text x="60.1" y="152.9">1</text>
<text x="60.1" y="155.5">2</text>
<text x="90.6" y="152.9">1</text>
<text x="90.6" y="155.5">2</text>
<text x="121" y="152.9">1</text>
<text x="121" y="155.5">2</text>
<text x="151.5" y="152.9">1</text>
<text x="151.5" y="155.5">2</text>
<text x="60.1" y="158">3</text>
<text x="60.1" y="160.6">4</text>
<text x="90.6" y="158">3</text>
<text x="90.6" y="160.6">4</text>
<text x="121" y="158">3</text>
<text x="121" y="160.6">4</text>
<text x="151.5" y="158">3</text>
<text x="151.5" y="160.6">4</text>
<text x="60.1" y="163.1">5</text>
<text x="60.1" y="165.6">6</text>
<text x="90.6" y="163.1">5</text>
<text x="90.6" y="165.6">6</text>
<text x="121" y="163.1">5</text>
<text x="121" y="165.6">6</text>
<text x="151.5" y="163.1">5</text>
<text x="151.5" y="165.6">6</text>
<text x="60.1" y="168.2">7</text>
<text x="60.1" y="170.7">8</text>
<text x="90.6" y="168.2">7</text>
<text x="90.6" y="170.7">8</text>
<text x="121" y="168.2">7</text>
<text x="121" y="170.7">8</text>
<text x="151.5" y="168.2">7</text>
<text x="151.5" y="170.7">8</text>
</g>
</svg>
